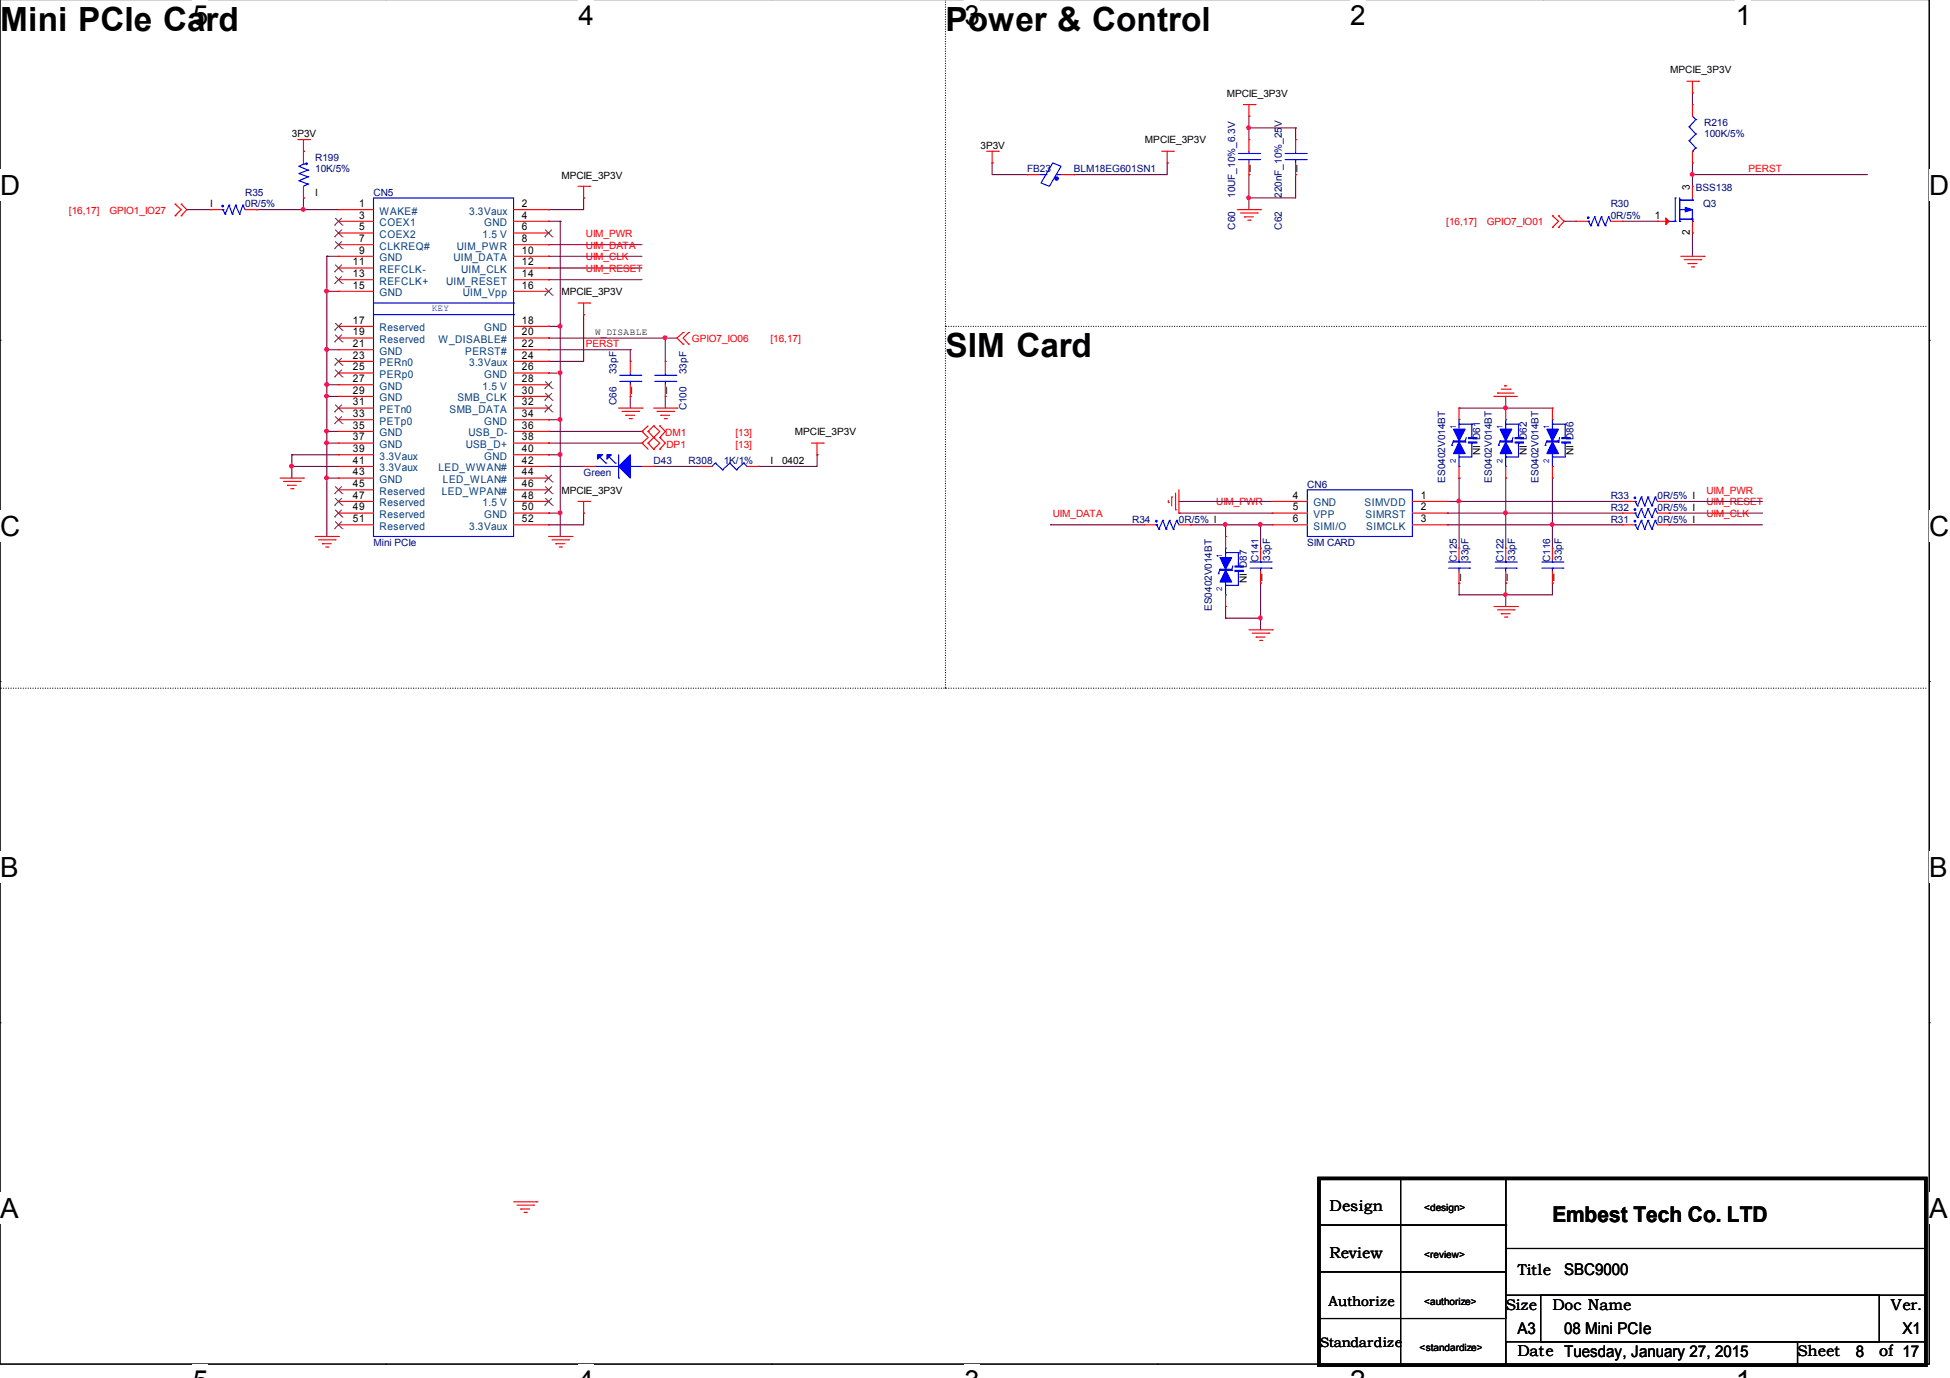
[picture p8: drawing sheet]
<svg xmlns="http://www.w3.org/2000/svg" width="297mm" height="210mm" viewBox="0 0 297 210" stroke-linecap="round" stroke-linejoin="round" font-family="sans-serif">
<path d="M0 -.1v207.9h293.9v-207.9" fill="none" stroke="#000" stroke-width=".17"/>
<g fill="#fff">
<path d="M29.4 -.1h2.3v4.8h-2.3z"/>
<path d="M29.4 207.8h2.3v2.2h-2.3z"/>
</g>
<path d="M58.8 207.8h.1" fill="none" stroke="#000" stroke-width=".17"/>
<g fill="#fff">
<path d="M88.1 -.1h2.3v4.8h-2.3z"/>
<path d="M88.1 207.8h2.3v2.2h-2.3z"/>
</g>
<path d="M117.5 207.8h.1" fill="none" stroke="#000" stroke-width=".17"/>
<g fill="#fff">
<path d="M146.9 -.1h2.3v4.8h-2.3z"/>
<path d="M146.9 207.8h2.3v2.2h-2.3z"/>
</g>
<path d="M176.3 207.8h.1" fill="none" stroke="#000" stroke-width=".17"/>
<g fill="#fff">
<path d="M205.7 -.1h2.2v4.8h-2.2z"/>
<path d="M205.7 207.8h2.2v2.2h-2.2z"/>
</g>
<path d="M235 207.8h.1" fill="none" stroke="#000" stroke-width=".17"/>
<g fill="#fff">
<path d="M264.4 -.1h2.3v4.8h-2.3z"/>
<path d="M264.4 207.8h2.3v2.2h-2.3z"/>
<path d="M0 25.8h3v4.8h-3z"/>
<path d="M293.9 25.8h2.9v4.8h-2.9z"/>
<path d="M0 77.7h3v4.8h-3z"/>
<path d="M293.9 77.7h2.9v4.8h-2.9z"/>
</g>
<path d="M0 51.8h.1M293.9 51.8h.1" fill="none" stroke="#000" stroke-width=".17"/>
<g fill="#fff">
<path d="M0 129.7h2.7v4.8h-2.7z"/>
<path d="M293.9 129.7h2.7v4.8h-2.7z"/>
</g>
<path d="M0 103.8h.1M293.9 103.8h.1" fill="none" stroke="#000" stroke-width=".17"/>
<g fill="#fff">
<path d="M0 181.7h2.7v4.8h-2.7z"/>
<path d="M293.9 181.7h2.7v4.8h-2.7z"/>
</g>
<path d="M0 155.8h.1M293.9 155.8h.1M200.9 179.5h28.5v7.1h-28.5zM213.4 179.5h16v28.5h-16zM200.9 186.6h28.5v7.1h-28.5zM200.9 193.7h28.5v7.1h-28.5zM229.4 190.2h64v7.1h-64zM229.4 186.6h.1M229.4 186.6v8.9M234.7 197.3h51.6v7.1h-51.6zM229.4 204.4h44.4v3.6h-44.4zM273.8 204.4h19.6v3.6h-19.6z" fill="none" stroke="#000" stroke-width=".17"/>
<path d="M144 49.7h.1M144 49.7v55.1M144 49.7v-49.7M293.4 49.7h-149.4M0 104.8h.1M144 104.8h.1M293.4 104.8h-293.4" fill="none" stroke="#000" stroke-width=".17" stroke-dasharray="0 .3"/>
<g fill="none" stroke="#800040" stroke-width=".17">
<path d="M190.2 17.7h.1M190.2 19.5h.1M190.2 17.7v3.6M190.2 19.5h7.2M197.4 19.5h.1M197.4 19.5v1.8M257.8 14.2h.1M257.8 14.2v1.7M28.4 31.9h.1M28.4 31.9h3.6M39.1 31.9h.1M39.1 31.9h12.5"/>
<path d="M46.2 31.9h.1M46.2 30.2h.1M46.2 30.2v1.7M49.8 39h.1M49.8 39h1.8M49.8 39v42.7M83.6 31.9h.1M83.6 33.7h.1M83.6 37.3h.1M83.6 39h.1M83.6 39h14.2M83.6 33.7h1.7"/>
<path d="M83.6 37.3h14.2M85.3 33.7h.1M85.3 33.7v48M88.9 30.2h.1M88.9 30.2v1.7h-5.3M151.1 24.8h.1M151.1 24.8v1.8h5.4M156.5 26.6h.1M163.6 26.6h.1M177.8 24.8h.1M177.8 24.8v1.8h-14.2M190.2 30.2h.1"/>
<path d="M190.2 26.6h.1M190.2 26.6v5.3M197.4 26.6h.1M197.4 26.6v3.6h-7.2M238.3 33.7h.1M238.3 33.7h1.7M247.1 33.7h5.4M252.5 33.7h.1M257.8 26.6h.1M257.8 24.8h.1M257.8 35.5h.1M257.8 26.6h26.7"/>
<path d="M257.8 24.8v3.6M257.8 35.5v3.5M49.8 44.4h.1M49.8 53.3h.1M49.8 58.6h.1M49.8 44.4h1.8M49.8 53.3h1.8M49.8 58.6h1.8M83.6 55h.1M83.6 56.8h.1M83.6 49.7h.1M83.6 40.8h.1"/>
<path d="M83.6 42.6h.1M83.6 53.3h.1M83.6 51.5h.1M83.6 53.3h12.4M83.6 56.8h1.7M83.6 49.7h1.7M83.6 40.8h14.2M83.6 42.6h14.2M83.6 51.5h19.5M85.3 56.8h.1M85.3 49.7h.1M88.9 47.9h.1"/>
<path d="M88.9 47.9v7.1h-5.3M96 53.3h.1M96 53.3v1.7M101.3 51.5h.1M101.3 51.5v3.5M44.4 69.3h.1M44.4 71h.1M44.4 69.3h7.2M44.4 71h7.2M44.4 69.3v3.5M49.8 60.4h.1M49.8 65.7h.1"/>
<path d="M49.8 67.5h.1M49.8 72.8h.1M49.8 60.4h1.8M49.8 65.7h1.8M49.8 67.5h1.8M49.8 72.8h1.8M83.6 79.9h.1M83.6 78.2h.1M83.6 69.3h.1M83.6 63.9h.1M83.6 65.7h.1M83.6 67.5h.1"/>
<path d="M83.6 71h.1M83.6 69.3h1.7M83.6 71h5.3M83.6 65.7h14.2M83.6 67.5h14.2M83.6 78.2h1.7M83.6 63.9h1.7M85.3 78.2h.1M85.3 63.9h.1M85.3 69.3h.1M88.9 78.2h.1M88.9 78.2v1.7h-5.3"/>
<path d="M96 60.4h.1M96 60.4v1.8M99.6 71h.1M99.6 71h7.1M101.3 60.4h.1M101.3 60.4v1.8M115.6 71h.1M124.5 69.3h.1M124.5 69.3v1.7h-8.9M160 79.9h.1M160 79.9h14.2M179.6 78.2h.1"/>
<path d="M179.6 76.4h.1M179.6 78.2h14.2M179.6 76.4h14.2M181.4 79.9h.1M181.4 79.9h12.4M186.7 79.9h.1M186.7 79.9v1.8M192 79.9h.1M192 79.9v3.6M220.5 78.2h.1M220.5 79.9h.1M220.5 76.4h.1"/>
<path d="M220.5 79.9h26.6M220.5 78.2h26.6M220.5 76.4h26.6M222.2 76.4h.1M222.2 72.8h.1M222.2 62.2h.1M222.2 72.8v10.7M222.2 62.2h14.3M229.4 72.8h.1M229.4 78.2h.1M229.4 62.2h.1M229.4 60.4h.1"/>
<path d="M229.4 60.4v1.8M229.4 72.8v10.7M236.5 79.9h.1M236.5 72.8h.1M236.5 72.8v10.7M254.3 78.2h.1M254.3 79.9h.1M254.3 76.4h.1M254.3 79.9h14.2M254.3 78.2h14.2M254.3 76.4h14.2M186.7 94.2h.1"/>
<path d="M186.7 92.4h.1M186.7 94.2h5.3M186.7 92.4v1.8M192 94.2h.1M192 88.8h.1M192 88.8v7.1M222.2 90.6h.1M222.2 88.8h.1M222.2 88.8v1.8M229.4 90.6h.1M229.4 88.8h.1M229.4 88.8v3.6"/>
<path d="M236.5 88.8h.1M236.5 88.8v1.8h-14.3"/>
</g>
<g fill="#f0f" stroke="#f0f" stroke-width=".17">
<circle cx="190.2" cy="19.4" r=".3"/>
<circle cx="190.2" cy="30.1" r=".3"/>
<circle cx="49.7" cy="53.2" r=".3"/>
<circle cx="49.7" cy="44.3" r=".3"/>
<circle cx="49.7" cy="58.6" r=".3"/>
<circle cx="49.7" cy="65.7" r=".3"/>
<circle cx="49.7" cy="60.3" r=".3"/>
<circle cx="49.7" cy="67.5" r=".3"/>
<circle cx="49.7" cy="72.8" r=".3"/>
<circle cx="85.3" cy="63.9" r=".3"/>
<circle cx="85.3" cy="56.8" r=".3"/>
<circle cx="85.3" cy="49.7" r=".3"/>
<circle cx="101.3" cy="51.4" r=".3"/>
<circle cx="257.8" cy="26.6" r=".3"/>
<circle cx="85.3" cy="78.1" r=".3"/>
<circle cx="85.3" cy="69.2" r=".3"/>
<circle cx="222.2" cy="76.3" r=".3"/>
<circle cx="192" cy="79.9" r=".3"/>
<circle cx="236.4" cy="79.9" r=".3"/>
<circle cx="229.3" cy="90.6" r=".3"/>
<circle cx="229.3" cy="62.1" r=".3"/>
<circle cx="186.6" cy="79.9" r=".3"/>
<circle cx="229.3" cy="78.1" r=".3"/>
<circle cx="192" cy="94.1" r=".3"/>
<circle cx="46.2" cy="31.9" r=".3"/>
<circle cx="44.4" cy="71" r=".3"/>
</g>
<g fill="none" stroke="#f00" stroke-width=".17">
<path d="M189.4 15.9h1.8M190.2 17.7h.1M190.2 15.9v1.8M191.2 15.9h.1M257 12.4h1.7M257.8 14.2h.1M257.8 15.9h.1M257.8 12.4v1.8M257.8 15.9v1.8M258.7 12.4h.1M26.7 32.9h.1M26.7 31.1h.1"/>
<path d="M26.7 31.1l.9 .8-.9 1M27.6 31.1h.1M27.6 32.9h.1M27.6 31.1l.8 .8-.8 1M32 31.9h.1M32 31.9h1.8M37.3 31.9h1.8M39.1 31.9h.1M45.4 21.3h1.8M46.2 23h.1M46.2 30.2h.1M46.2 21.3v3.5"/>
<path d="M46.2 28.4v1.8M47.2 21.3h.1M51.6 31.9h.1M51.6 33.7h.1M51.6 35.5h.1M51.6 37.3h.1M51.6 39h.1M51.6 31.9h5.3M51.6 39h5.3M51.6 33.7h5.3M51.6 35.5h5.3M51.6 37.3h5.3"/>
<path d="M78.2 31.9h5.4M78.2 39h5.4M78.2 33.7h5.4M78.2 35.5h5.4M78.2 37.3h5.4M83.6 31.9h.1M83.6 33.7h.1M83.6 35.5h.1M83.6 37.3h.1M83.6 39h.1M88.1 28.4h1.7M88.9 30.2h.1"/>
<path d="M88.9 28.4v1.8M89.8 28.4h.1M150.3 23h1.8M151.1 24.8h.1M151.1 23v1.8M152.1 23h.1M156.5 26.6h.1M156.5 26.6h1.7M161.8 26.6h1.8M163.6 26.6h.1M177 23h1.7M177.8 24.8h.1"/>
<path d="M177.8 23v1.8M178.7 23h.1M188.5 31.9h3.5M189 32.4h2.5M189.6 33h.1M189.6 33h1.3M190.1 33.5h.3M190.2 21.3h.1M190.2 26.6h.1M190.2 21.3v1.7M190.2 24.8v1.8M190.4 33.5h.1"/>
<path d="M191.5 32.4h.1M192 31.9h.1M197.4 21.3h.1M197.4 26.6h.1M197.4 21.3v1.7M197.4 24.8v1.8M236.5 34.6h.1M236.5 32.9h.1M236.5 32.9l.9 .8-.9 .9M237.4 32.9h.1M237.4 34.6h.1M237.4 32.9l.9 .8-.9 .9"/>
<path d="M240 33.7h.1M240 33.7h1.8M245.4 33.7h1.7M247.1 33.7h.1M252.5 33.7h.1M252.5 33.7h1.8M256 39h3.6M256.5 39.6h2.6M257.8 24.8h.1M257.8 28.4h.1M257.8 35.5h.1M257.8 23v1.8"/>
<path d="M257.8 28.4v1.8M257.8 33.7v1.8M259.1 39.6h.1M259.6 39h.1M51.6 40.8h.1M51.6 42.6h.1M51.6 44.4h.1M51.6 49.7h.1M51.6 51.5h.1M51.6 53.3h.1M51.6 55h.1M51.6 56.8h.1"/>
<path d="M51.6 58.6h.1M51.6 40.8h5.3M51.6 42.6h5.3M51.6 44.4h5.3M51.6 49.7h5.3M51.6 51.5h5.3M51.6 53.3h5.3M51.6 55h5.3M51.6 56.8h5.3M51.6 58.6h5.3M78.2 40.8h5.4M78.2 42.6h5.4"/>
<path d="M78.2 44.4h5.4M78.2 49.7h5.4M78.2 51.5h5.4M78.2 53.3h5.4M78.2 55h5.4M78.2 56.8h5.4M78.2 58.6h5.4M83.6 40.8h.1M83.6 42.6h.1M83.6 44.4h.1M83.6 49.7h.1M83.6 51.5h.1"/>
<path d="M83.6 53.3h.1M83.6 55h.1M83.6 56.8h.1M83.6 58.6h.1M88.1 46.2h1.7M88.9 47.9h.1M88.9 46.2v1.7M89.8 46.2h.1M96 55h.1M96 55v1.8M96 58.6v1.8M101.3 55h.1"/>
<path d="M101.3 55v1.8M101.3 58.6v1.8M104.1 50.6h.1M104.1 52.4h.1M104.1 50.6l-1 .9 1 .9M104.9 52.4h.1M104.9 50.6h.1M104.9 50.6l-.8 .9 .8 .9M228.1 59.9h.1M228.1 59.9h2.5M228.7 59.3h1.3M229.2 58.8h.1"/>
<path d="M229.2 58.8h.3M230 59.3h.1M257.1 40.1h.1M257.1 40.1h1.4M257.6 40.7h.4M258 40.7h.1M42.7 72.8h3.5M43.2 73.3h2.5M43.8 73.9h.1M43.8 73.9h1.3M44.3 74.4h.3M44.6 74.4h.1"/>
<path d="M45.7 73.3h.1M46.2 72.8h.1M51.6 60.4h.1M51.6 62.2h.1M51.6 63.9h.1M51.6 65.7h.1M51.6 67.5h.1M51.6 69.3h.1M51.6 71h.1M51.6 72.8h.1M51.6 74.6h.1M51.6 76.4h.1"/>
<path d="M51.6 78.2h.1M51.6 79.9h.1M51.6 76.4h5.3M51.6 62.2h5.3M51.6 67.5h5.3M51.6 60.4h5.3M51.6 72.8h5.3M51.6 63.9h5.3M51.6 65.7h5.3M51.6 69.3h5.3M51.6 71h5.3M51.6 74.6h5.3"/>
<path d="M51.6 78.2h5.3M51.6 79.9h5.3M78.2 76.4h5.4M78.2 62.2h5.4M78.2 67.5h5.4M78.2 60.4h5.4M78.2 72.8h5.4M78.2 63.9h5.4M78.2 65.7h5.4M78.2 69.3h5.4M78.2 71h5.4M78.2 74.6h5.4"/>
<path d="M78.2 78.2h5.4M78.2 79.9h5.4M83.6 60.4h.1M83.6 62.2h.1M83.6 63.9h.1M83.6 65.7h.1M83.6 67.5h.1M83.6 69.3h.1M83.6 71h.1M83.6 72.8h.1M83.6 74.6h.1M83.6 76.4h.1"/>
<path d="M83.6 78.2h.1M83.6 79.9h.1M88.1 76.4h1.7M88.9 78.2h.1M88.9 71h.1M88.9 76.4v1.8M88.9 71h1.8M89.8 76.4h.1M94.2 62.2h3.6M94.7 62.7h2.6M95.3 63.3h.1M95.3 63.3h1.4"/>
<path d="M95.8 63.8h.4M96 60.4h.1M96.2 63.8h.1M97.3 62.7h.1M97.8 62.2h.1M97.8 65.7h.1M97.8 67.5h.1M97.8 65.7l.9 .9-.9 .9M97.8 67.5l.9 .9M97.8 71h1.8M98.7 65.7h.1M98.7 67.5h.1"/>
<path d="M98.7 64.9l-.9 .8M98.7 65.7l.9 .9M98.7 67.5l.9 .9M99.6 64.9h.1M99.6 66.6h.1M99.6 68.4h.1M99.6 71h.1M99.6 62.2h3.5M99.6 64.9l.9 .8-1.8 1.8M99.6 64.9l-.9 .8M99.6 66.6l.9 .9-.9 .9M100.1 62.7h2.5"/>
<path d="M100.5 64.9h.1M100.5 66.6h.1M100.5 68.4h.1M100.5 64.9l.8 .8-.8 .9M100.5 66.6l.8 .9-.8 .9M100.7 63.3h.1M100.7 63.3h1.3M101.2 63.8h.3M101.3 60.4h.1M101.5 63.8h.1M102.6 62.7h.1M103.1 62.2h.1"/>
<path d="M106.7 71h.1M106.7 71h1.8M113.8 71h1.8M115.6 71h.1M123.6 67.5h1.8M124.5 69.3h.1M124.5 67.5v1.8M125.4 67.5h.1M174.2 79.9h.1M174.2 79.9h1.8M178 76.6h.1M178 76.2v.4"/>
<path d="M178.5 75.7h.1M178.5 75.7v1.4M179.1 77.7h.1M179.1 75.1v2.6M179.6 78.2h.1M179.6 74.6v3.6M179.6 79.9h1.8M181.4 79.9h.1M193.8 76.4h.1M193.8 78.2h.1M193.8 79.9h.1M193.8 76.4h5.3"/>
<path d="M193.8 78.2h5.3M193.8 79.9h5.3M215.1 76.4h5.4M215.1 78.2h5.4M215.1 79.9h5.4M220.5 76.4h.1M220.5 78.2h.1M220.5 79.9h.1M222.2 62.2h.1M222.2 72.8h.1M222.2 62.2v1.7M222.2 71v1.8"/>
<path d="M227.6 60.4h.1M227.6 60.4h3.5M229.4 62.2h.1M229.4 72.8h.1M229.4 62.2v1.7M229.4 71v1.8M236.5 62.2h.1M236.5 72.8h.1M236.5 62.2v1.7M236.5 71v1.8M247.1 78.2h.1M247.1 79.9h.1"/>
<path d="M247.1 76.4h.1M247.1 76.4h1.8M247.1 78.2h1.8M247.1 79.9h1.8M252.5 76.4h1.8M252.5 78.2h1.8M252.5 79.9h1.8M254.3 78.2h.1M254.3 79.9h.1M254.3 76.4h.1M48 81.7h3.6M48.5 82.2h2.6"/>
<path d="M49.1 82.8h.1M49.1 82.8h1.4M49.6 83.3h.4M50 83.3h.1M51.1 82.2h.1M51.6 81.7h.1M83.6 81.7h3.5M84.1 82.2h2.5M84.7 82.8h.1M84.7 82.8h1.3M85.2 83.3h.3M85.5 83.3h.1"/>
<path d="M86.6 82.2h.1M87.1 81.7h.1M186.7 81.7h.1M186.7 92.4h.1M186.7 81.7v1.8M186.7 90.6v1.8M190.2 95.9h3.6M190.8 96.4h2.5M191.3 97h.1M191.3 97h1.4M191.9 97.6h.3M192 83.5h.1"/>
<path d="M192 88.8h.1M192 83.5v1.8M192 87.1v1.7M192.2 97.6h.1M193.3 96.4h.1M193.8 95.9h.1M222.2 83.5h.1M222.2 88.8h.1M222.2 83.5v1.8M222.2 87.1v1.7M227.6 92.4h3.5M228.1 92.9h2.5"/>
<path d="M228.7 93.5h.1M228.7 93.5h1.3M229.2 94h.3M229.4 83.5h.1M229.4 88.8h.1M229.4 83.5v1.8M229.4 87.1v1.7M229.5 94h.1M230.6 92.9h.1M231.1 92.4h.1M236.5 83.5h.1M236.5 88.8h.1"/>
<path d="M236.5 83.5v1.8M236.5 87.1v1.7M78.2 183.1h3.6M78.7 183.6h2.6M79.3 184.2h.1M79.3 184.2h1.4M79.8 184.7h.4M80.2 184.7h.1M81.3 183.6h.1M81.8 183.1h.1"/>
</g>
<path d="M200.9 179.5h92.5v28.5h-92.5z" fill="none" stroke="#000" stroke-width=".51"/>
<g fill="none" stroke="#00f" stroke-width=".17">
<path d="M257.3 19.3h.1M257.3 19.3l1 1.1M257.8 17.7l.5 .5M258.3 18.2h.1M258.3 18.2l-1 1.1M33.8 31.9h.2M34 31.9h.1M34 31.9l.3 .7M34.3 32.6h.1M34.9 31.3h.1M34.9 31.3l.5 1.3M34.9 31.3l-.6 1.3"/>
<path d="M35.4 32.6h.1M35.9 31.3h.1M35.9 31.3l.6 1.3M35.9 31.3l-.5 1.3M36.5 32.6h.1M37 31.3h.1M37 31.3l.3 .6M37 31.3l-.5 1.3M45.6 27.5h.1M45.6 26.4h.1M45.6 25.3h.1M45.6 27.5l1.3 .5"/>
<path d="M45.6 26.4l1.3 .5M45.6 25.3l1.3 .6M46.2 25h.1M46.2 24.8v.2M46.2 25l-.6 .3M46.9 28h.1M46.9 26.9h.1M46.9 25.9h.1M46.9 28l-.7 .4M46.9 26.9l-1.3 .6M46.9 25.9l-1.3 .5M56.9 30.2h21.3v51.5h-21.3z"/>
<path d="M158.2 26.6h1.1M159.3 26.6h.1M160.4 24.8l1.2 .5-1.7 3.1-1.3-.5zM161 26.6h.1M161 26.6h.8M188.6 24.3h3.3M188.6 23.4h3.3M190.2 23.4h.1M190.2 24.3h.1M190.2 23v.4M190.2 24.3v.5M191.9 24.3h.1"/>
<path d="M191.9 23.4h.1M195.7 24.3h3.3M195.7 23.4h3.3M197.4 23.4h.1M197.4 24.3h.1M197.4 23v.4M197.4 24.3v.5M199 24.3h.1M199 23.4h.1M241.8 33.7h.2M242 33.7h.1M242 33.7l.3 .7"/>
<path d="M242.3 34.4h.1M242.9 33h.1M242.9 33l.5 1.4M242.9 33l-.6 1.4M243.4 34.4h.1M243.9 33h.1M243.9 33l.6 1.4M243.9 33l-.5 1.4M244.5 34.4h.1M245 33h.1M245 33l.4 .7M245 33l-.5 1.4"/>
<path d="M254.3 33.7h.9M255.2 33.7h.1M255.2 30.2h.1M255.2 30.2v3.5M255.9 33.7h.1M255.9 30.5h.1M255.9 31.9h.1M255.9 31.9h1.1M255.9 30.2v3.5M255.9 30.5h1.9M255.9 33.4h1.9M256 30.5h.1"/>
<path d="M257.3 21.4h.1M257.3 21.4l1 1.1M257.6 33.4h.1M257.8 23h.1M257.8 30.5h.1M257.8 33.7h.1M257.8 33.4h.1M257.8 30.2v.3M257.8 31.9v1.8M258.3 20.4h.1M258.3 22.5h.1M258.3 20.4l-1 1"/>
<path d="M258.3 22.5l-.5 .5M56.9 46.2h21.3M56.9 47.9h21.3M78.2 46.2h.1M78.2 47.9h.1M94.4 58.1h3.2M94.4 57.2h3.2M96 57.2h.1M96 58.1h.1M96 56.8v.4M96 58.1v.5M97.6 58.1h.1"/>
<path d="M97.6 57.2h.1M99.7 58.1h3.3M99.7 57.2h3.3M101.3 57.2h.1M101.3 58.1h.1M101.3 56.8v.4M101.3 58.1v.5M103 58.1h.1M103 57.2h.1M90.7 71h.1M90.7 71h3.5M91.4 69.6l.9 .9"/>
<path d="M92.3 70.5h.1M92.8 69.6l.9 .9M93.7 70.5h.1M94.2 72.8h.1M94.2 69.3v3.5M96 71h.1M96 71h1.8M109 70.5h.1M109 70.5l-.5 .5M109 70.5l1.1 1.1M110.1 71.6h.1M111.2 70.5h.1"/>
<path d="M111.2 70.5l-1.1 1.1M111.2 70.5l1 1.1M112.2 71.6h.1M113.3 70.5h.1M113.3 70.5l-1.1 1.1M113.3 70.5l.5 .5M113.8 71h.1M176 79.9h.2M176.2 79.9h.1M176.2 79.9l.3 .7M177.1 79.3h.1M177.1 79.3l.5 1.3"/>
<path d="M177.1 79.3l-.6 1.3M178.1 79.3h.1M178.1 79.3l.6 1.3M178.1 79.3l-.5 1.3M179.2 79.3h.1M179.2 79.3l.4 .6M179.2 79.3l-.5 1.3M199.1 74.6h16v7.1h-16zM221.1 67.8h.1M221.4 67.2l-.3 .6M222.2 63.9h.1M222.2 71h.1"/>
<path d="M222.2 69.6h.1M222.2 64.6h.1M222.2 63.9v1.5M222.2 68.9v2.1M222.2 64.6h2M223.2 67.3h.1M223.4 66.6l-.2 .7M224.2 64.6h.1M224.2 67.5h.1M224.2 67.5v2.1h-2M224.2 64.6v2M228.3 67.8h.1"/>
<path d="M228.5 67.2l-.2 .6M229.4 63.9h.1M229.4 71h.1M229.4 69.6h.1M229.4 64.6h.1M229.4 64.6h1.9M229.4 63.9v1.5M229.4 68.9v2.1M230.3 67.3h.1M230.5 66.6l-.2 .7M231.3 64.6h.1M231.3 67.5h.1"/>
<path d="M231.3 67.5v2.1h-1.9M231.3 64.6v2M235.4 67.8h.1M235.6 67.2l-.2 .6M236.5 63.9h.1M236.5 71h.1M236.5 69.6h.1M236.5 64.6h.1M236.5 63.9v1.5M236.5 68.9v2.1M236.5 64.6h1.9M237.4 67.3h.1"/>
<path d="M237.6 66.6l-.2 .7M238.4 64.6h.1M238.4 67.5h.1M238.4 64.6v2M238.4 67.5v2.1h-1.9M248.9 78.2h.2M248.9 79.9h.2M248.9 76.4h.2M249.1 78.2h.1M249.1 79.9h.1M249.1 76.4h.1M249.1 78.2l.3 .6"/>
<path d="M249.1 79.9l.3 .7M249.1 76.4l.3 .7M249.4 78.8h.1M249.4 77.1h.1M250 77.5h.1M250 79.3h.1M250 75.7h.1M250 77.5l.5 1.3M250 77.5l-.6 1.3M250 79.3l.5 1.3M250 79.3l-.6 1.3M250 75.7l.5 1.4"/>
<path d="M250 75.7l-.6 1.4M250.5 78.8h.1M250.5 77.1h.1M251 77.5h.1M251 79.3h.1M251 75.7h.1M251 77.5l.6 1.3M251 77.5l-.5 1.3M251 79.3l.6 1.3M251 79.3l-.5 1.3M251 75.7l.6 1.4M251 75.7l-.5 1.4"/>
<path d="M251.6 78.8h.1M251.6 77.1h.1M252.1 77.5h.1M252.1 79.3h.1M252.1 75.7h.1M252.1 77.5l.4 .7M252.1 77.5l-.5 1.3M252.1 79.3l.4 .6M252.1 79.3l-.5 1.3M252.1 75.7l.4 .7M252.1 75.7l-.5 1.4M176.5 80.6h.1"/>
<path d="M177.6 80.6h.1M178.7 80.6h.1M185.6 87.4h.1M185.8 86.7l-.2 .7M186.7 83.5h.1M186.7 90.6h.1M186.7 89.2h.1M186.7 84.2h.1M186.7 83.5v1.4M186.7 88.5v2.1M186.7 84.2h1.9M187.6 86.9h.1"/>
<path d="M187.8 86.2l-.2 .7M188.6 84.2h.1M188.6 87.1h.1M188.6 84.2v2M188.6 87.1v2.1h-1.9M190.4 86.5h3.2M190.4 85.6h3.2M192 85.6h.1M192 86.5h.1M192 85.3v.3M192 86.5v.6M193.6 86.5h.1"/>
<path d="M193.6 85.6h.1M220.6 86.5h3.3M220.6 85.6h3.3M222.2 85.6h.1M222.2 86.5h.1M222.2 85.3v.3M222.2 86.5v.6M223.9 86.5h.1M223.9 85.6h.1M227.8 86.5h3.2M227.8 85.6h3.2M229.4 85.6h.1"/>
<path d="M229.4 86.5h.1M229.4 85.3v.3M229.4 86.5v.6M231 86.5h.1M231 85.6h.1M234.9 86.5h3.2M234.9 85.6h3.2M236.5 85.6h.1M236.5 86.5h.1M236.5 85.3v.3M236.5 86.5v.6M238.1 86.5h.1"/>
<path d="M238.1 85.6h.1M249.4 80.6h.1M250.5 80.6h.1M251.6 80.6h.1"/>
</g>
<g fill="none" stroke="#804000" stroke-width=".15">
<path d="M51 34.3h.1M51 36.1h.1M51 37.9h.1M51.1 33.2l1.1 1.1M51.1 35l1.1 1.1M51.1 36.8l1.1 1.1M52.1 33.2l-1.1 1.1M52.1 35l-1.1 1.1M52.1 36.8l-1.1 1.1M52.2 34.3h.1M52.2 36.1h.1M52.2 37.9h.1"/>
<path d="M83 36.1h.1M83.1 35l1.1 1.1M84.1 35l-1.1 1.1M84.2 36.1h.1M51 41.4h.1M51 43.2h.1M51 50.3h.1M51 52.1h.1M51 55.6h.1M51 57.4h.1M51.1 40.3l1.1 1.1M51.1 42.1l1.1 1.1"/>
<path d="M51.1 49.2l1.1 1.1M51.1 51l1.1 1.1M51.1 54.5l1.1 1.1M51.1 56.3l1.1 1.1M52.1 40.3l-1.1 1.1M52.1 42.1l-1.1 1.1M52.1 49.2l-1.1 1.1M52.1 51l-1.1 1.1M52.1 54.5l-1.1 1.1M52.1 56.3l-1.1 1.1M52.2 41.4h.1M52.2 43.2h.1"/>
<path d="M52.2 50.3h.1M52.2 52.1h.1M52.2 55.6h.1M52.2 57.4h.1M83 45h.1M83 59.2h.1M83.1 43.9l1.1 1.1M83.1 58.1l1.1 1.1M83.1 59.9l1.1 1.1M84.1 43.9l-1.1 1.1M84.1 58.1l-1.1 1.1M84.1 59.9l-1.1 1.1"/>
<path d="M84.2 45h.1M84.2 59.2h.1M51 62.8h.1M51 64.5h.1M51 75.2h.1M51 77h.1M51 78.8h.1M51.1 61.7l1.1 1.1M51.1 63.4l1.1 1.1M51.1 74.1l1.1 1.1M51.1 75.9l1.1 1.1M51.1 77.7l1.1 1.1"/>
<path d="M51.1 79.4l1.1 1.1M52.1 61.7l-1.1 1.1M52.1 63.4l-1.1 1.1M52.1 74.1l-1.1 1.1M52.1 75.9l-1.1 1.1M52.1 77.7l-1.1 1.1M52.1 79.4l-1.1 1.1M52.2 62.8h.1M52.2 64.5h.1M52.2 75.2h.1M52.2 77h.1M52.2 78.8h.1"/>
<path d="M83 61h.1M83 62.8h.1M83 73.4h.1M83 75.2h.1M83 77h.1M83.1 61.7l1.1 1.1M83.1 72.3l1.1 1.1M83.1 74.1l1.1 1.1M83.1 75.9l1.1 1.1M84.1 61.7l-1.1 1.1M84.1 72.3l-1.1 1.1M84.1 74.1l-1.1 1.1"/>
<path d="M84.1 75.9l-1.1 1.1M84.2 61h.1M84.2 62.8h.1M84.2 73.4h.1M84.2 75.2h.1M84.2 77h.1M51 80.5h.1M52.2 80.5h.1"/>
</g>
<g fill="#00f" stroke="#00f" stroke-width=".17">
<path d="M96 69.3v3.5l-1.8-1.8z"/>
<path d="M92.5 69.3h.6l-.6 .6z"/>
<path d="M91 69.3h.8l-.8 .6z"/>
<path d="M185.8 84.9h1.8l-.9 1.8z"/>
<path d="M186.7 86.9l.9 1.8h-1.8z"/>
<path d="M235.6 65.4h1.8l-.9 1.8z"/>
<path d="M236.5 67.3l.9 1.8h-1.8z"/>
<path d="M228.5 65.4h1.8l-.9 1.8z"/>
<path d="M229.4 67.3l.9 1.8h-1.8z"/>
<path d="M256.7 31.6l1.1 .3-1.1 .4z"/>
<path d="M221.4 65.4h1.8l-1 1.8z"/>
<path d="M222.2 67.3l1 1.8h-1.8z"/>
<path d="M185.8 86.7h1.8v.2h-1.8z" fill-rule="evenodd"/>
<path d="M188.1 86.9h1.3v.2h-1.3z" fill-rule="evenodd"/>
<path d="M188.1 86.2h1.3v.2h-1.3z" fill-rule="evenodd"/>
<path d="M235.6 67.2h1.8v.1h-1.8z" fill-rule="evenodd"/>
<path d="M237.9 67.3h1.3v.2h-1.3z" fill-rule="evenodd"/>
<path d="M237.9 66.6h1.3v.2h-1.3z" fill-rule="evenodd"/>
<path d="M228.5 67.2h1.8v.1h-1.8z" fill-rule="evenodd"/>
<path d="M230.8 67.3h1.3v.2h-1.3z" fill-rule="evenodd"/>
<path d="M230.8 66.6h1.3v.2h-1.3z" fill-rule="evenodd"/>
<path d="M221.4 67.2h1.8v.1h-1.8z" fill-rule="evenodd"/>
<path d="M223.7 67.3h1.3v.2h-1.3z" fill-rule="evenodd"/>
<path d="M223.7 66.6h1.3v.2h-1.3z" fill-rule="evenodd"/>
<circle cx="249" cy="77.6" r=".13"/>
<circle cx="161" cy="27.2" r=".25"/>
<circle cx="249" cy="79.4" r=".13"/>
<circle cx="249" cy="75.8" r=".13"/>
<circle cx="33.9" cy="31.4" r=".13"/>
<circle cx="241.9" cy="33.2" r=".13"/>
<circle cx="46.7" cy="24.9" r=".13"/>
<circle cx="176.1" cy="79.4" r=".13"/>
</g>
<path d="M253.7 33.2l.6 .5-.6 .5z" fill="#f00" stroke="#f00" stroke-width=".17"/>
<g font-size="5.1">
<text x="0" y="4.7">Mini PCIe Card</text>
<text x="144" y="4.7">Power &amp; Control</text>
<text x="144" y="54.5">SIM Card</text>
</g>
<g font-size="4.2">
<text x="29.4" y="3.8">5</text>
<text x="88.1" y="3.8">4</text>
<text x="146.9" y="3.8">3</text>
<text x="205.7" y="3.8">2</text>
<text x="264.4" y="3.8">1</text>
<text x="0" y="29.7">D</text>
<text x="293.9" y="29.7">D</text>
<text x="0" y="81.6">C</text>
<text x="293.9" y="81.6">C</text>
<text x="0" y="133.6">B</text>
<text x="293.9" y="133.6">B</text>
<text x="0" y="185.6">A</text>
<text x="293.9" y="185.6">A</text>
</g>
<text font-size="3.3" x="236.5" y="186.1">Embest Tech Co. LTD</text>
<g font-size="2.5">
<text x="238.3" y="194.2">SBC9000</text>
<text x="231.1" y="203.1">A3</text>
<text x="238.3" y="203.1">08 Mini PCIe</text>
<text x="289.8" y="203.1">X1</text>
<text x="282.7" y="206.7">8</text>
<text x="286.3" y="206.6">of 17</text>
</g>
<g font-size="2.4">
<text x="202.5" y="184.4">Design</text>
<text x="202.5" y="191.7">Review</text>
<text x="231.1" y="194.2">Title</text>
<text x="229.4" y="199.5">Size</text>
<text x="236.5" y="199.5">Doc Name</text>
<text x="288" y="199.5">Ver.</text>
<text x="231.1" y="206.6">Date Tuesday, January 27, 2015</text>
<text x="273.8" y="206.6">Sheet</text>
</g>
<g font-size="2.1">
<text x="202.4" y="198.9">Authorize</text>
<text x="201.1" y="205.2">Standardize</text>
</g>
<g font-size="1.6">
<text x="257.4" y="28.9" transform="rotate(-90 257.4 28.9)">3</text>
<text x="54.7" y="31.5">1</text>
<text x="54.7" y="33.3">3</text>
<text x="54.7" y="35.1">5</text>
<text x="79.5" y="31.5">2</text>
<text x="79.5" y="33.3">4</text>
<text x="79.5" y="35.1">6</text>
<text x="252.1" y="33.3">1</text>
<text x="257.4" y="35.8" transform="rotate(-90 257.4 35.8)">2</text>
<text x="53.8" y="40.4">11</text>
<text x="54.7" y="36.8">7</text>
<text x="54.7" y="38.6">9</text>
<text x="79.5" y="36.8">8</text>
<text x="79.5" y="38.6">10</text>
<text x="79.5" y="40.4">12</text>
<text x="53.8" y="42.2">13</text>
<text x="53.8" y="44">15</text>
<text x="79.5" y="42.2">14</text>
<text x="79.5" y="44">16</text>
<text x="53.8" y="49.3">17</text>
<text x="53.8" y="51.1">19</text>
<text x="53.8" y="52.8">21</text>
<text x="79.5" y="49.3">18</text>
<text x="79.5" y="51.1">20</text>
<text x="79.5" y="52.8">22</text>
<text x="53.8" y="54.6">23</text>
<text x="53.8" y="56.4">25</text>
<text x="53.8" y="58.2">27</text>
<text x="53.8" y="60">29</text>
<text x="79.5" y="54.6">24</text>
<text x="79.5" y="56.4">26</text>
<text x="79.5" y="58.2">28</text>
<text x="79.5" y="60">30</text>
<text x="53.8" y="61.7">31</text>
<text x="53.8" y="63.5">33</text>
<text x="53.8" y="65.3">35</text>
<text x="79.5" y="61.7">32</text>
<text x="79.5" y="63.5">34</text>
<text x="79.5" y="65.3">36</text>
<text x="53.8" y="67.1">37</text>
<text x="53.8" y="68.8">39</text>
<text x="53.8" y="70.6">41</text>
<text x="79.5" y="67.1">38</text>
<text x="79.5" y="68.8">40</text>
<text x="79.5" y="70.6">42</text>
<text x="53.8" y="72.4">43</text>
<text x="53.8" y="74.2">45</text>
<text x="53.8" y="76">47</text>
<text x="53.8" y="77.7">49</text>
<text x="79.5" y="72.4">44</text>
<text x="79.5" y="74.2">46</text>
<text x="79.5" y="76">48</text>
<text x="79.5" y="77.7">50</text>
<text x="196.9" y="76">4</text>
<text x="196.9" y="77.7">5</text>
<text x="216.4" y="76">1</text>
<text x="216.4" y="77.7">2</text>
<text x="53.8" y="79.5">51</text>
<text x="79.5" y="79.5">52</text>
<text x="196.9" y="79.5">6</text>
<text x="216.4" y="79.5">3</text>
</g>
<g font-size="1.6" fill="#004080">
<text x="57.8" y="32.7">WAKE#</text>
<text x="57.8" y="34.5">COEX1</text>
<text x="71.5" y="32.7">3.3Vaux</text>
<text x="73.7" y="34.5">GND</text>
<text x="57.8" y="36.3">COEX2</text>
<text x="57.8" y="38">CLKREQ#</text>
<text x="57.8" y="39.8">GND</text>
<text x="57.8" y="41.6">REFCLK-</text>
<text x="69.1" y="39.8">UIM_DATA</text>
<text x="69.6" y="38">UIM_PWR</text>
<text x="70.3" y="41.6">UIM_CLK</text>
<text x="73.5" y="36.3">1.5 V</text>
<text x="57.8" y="43.4">REFCLK+</text>
<text x="57.8" y="45.1">GND</text>
<text x="68" y="43.4">UIM_RESET</text>
<text x="70.5" y="45.1">UIM_Vpp</text>
<text x="57.8" y="50.5">Reserved</text>
<text x="57.8" y="52.3">Reserved</text>
<text x="66.8" y="52.3">W_DISABLE#</text>
<text x="73.7" y="50.5">GND</text>
<text x="57.8" y="54">GND</text>
<text x="57.8" y="55.8">PERn0</text>
<text x="57.8" y="57.6">PERp0</text>
<text x="57.8" y="59.4">GND</text>
<text x="70.9" y="54">PERST#</text>
<text x="71.5" y="55.8">3.3Vaux</text>
<text x="73.5" y="59.4">1.5 V</text>
<text x="73.7" y="57.6">GND</text>
<text x="57.8" y="61.1">GND</text>
<text x="57.8" y="62.9">PETn0</text>
<text x="57.8" y="64.7">PETp0</text>
<text x="68.5" y="62.9">SMB_DATA</text>
<text x="69.7" y="61.1">SMB_CLK</text>
<text x="73.7" y="64.7">GND</text>
<text x="57.8" y="66.5">GND</text>
<text x="57.8" y="68.3">GND</text>
<text x="57.8" y="70">3.3Vaux</text>
<text x="57.8" y="71.8">3.3Vaux</text>
<text x="66.8" y="71.8">LED_WWAN#</text>
<text x="71" y="68.3">USB_D+</text>
<text x="71.4" y="66.5">USB_D-</text>
<text x="73.7" y="70">GND</text>
<text x="57.8" y="73.6">GND</text>
<text x="57.8" y="75.4">Reserved</text>
<text x="57.8" y="77.1">Reserved</text>
<text x="67.3" y="75.4">LED_WPAN#</text>
<text x="67.5" y="73.6">LED_WLAN#</text>
<text x="73.5" y="77.1">1.5 V</text>
<text x="200.1" y="77.1">GND</text>
<text x="207.9" y="77.1">SIMVDD</text>
<text x="57.8" y="78.9">Reserved</text>
<text x="57.8" y="80.7">Reserved</text>
<text x="71.5" y="80.7">3.3Vaux</text>
<text x="73.7" y="78.9">GND</text>
<text x="200.1" y="78.9">VPP</text>
<text x="200.1" y="80.7">SIMI/O</text>
<text x="208" y="78.9">SIMRST</text>
<text x="208.1" y="80.7">SIMCLK</text>
</g>
<g font-size="1.5">
<text x="254.4" y="11.2">MPCIE_3P3V</text>
<text x="186.9" y="14.7">MPCIE_3P3V</text>
<text x="44.4" y="20.9">3P3V</text>
<text x="149.4" y="22.7">3P3V</text>
<text x="174.4" y="21.9">MPCIE_3P3V</text>
<text x="48" y="29.8">I</text>
<text x="85.5" y="27.2">MPCIE_3P3V</text>
<text x="190.2" y="26.3">I</text>
<text x="197.4" y="26.3">I</text>
<text x="32" y="31.6">I</text>
<text x="85.5" y="45">MPCIE_3P3V</text>
<text x="96" y="60">I</text>
<text x="101.3" y="60">I</text>
<text x="117.3" y="70.7">I</text>
<text x="119.1" y="70.7">0402</text>
<text x="121.1" y="66.3">MPCIE_3P3V</text>
<text x="225.5" y="69.3" transform="rotate(-90 225.5 69.3)">NI D61</text>
<text x="232.6" y="69.3" transform="rotate(-90 232.6 69.3)">NI D62</text>
<text x="239.7" y="69.3" transform="rotate(-90 239.7 69.3)">NI D86</text>
<text x="85.5" y="75.2">MPCIE_3P3V</text>
<text x="189.9" y="88.8" transform="rotate(-90 189.9 88.8)">NI D87</text>
<text x="192" y="88.5">I</text>
<text x="222.2" y="88.5">I</text>
<text x="229.4" y="88.5">I</text>
<text x="236.5" y="88.5">I</text>
<text x="216.9" y="184.5">&lt;design&gt;</text>
<text x="216.9" y="191.6">&lt;review&gt;</text>
<text x="216.9" y="198.7">&lt;authorize&gt;</text>
<text x="216.2" y="205.8">&lt;standardize&gt;</text>
</g>
<g font-size="1.5" fill="#000080">
<text x="259.6" y="19.1">R216</text>
<text x="259.6" y="20.9">100K/5%</text>
<text x="37.3" y="29.8">R35</text>
<text x="48" y="24.5">R199</text>
<text x="48" y="26.3">10K/5%</text>
<text x="56.9" y="29.8">CN5</text>
<text x="156.5" y="26.3">FB23</text>
<text x="163.6" y="26.3">BLM18EG601SN1</text>
<text x="258.3" y="29.1">BSS138</text>
<text x="37.3" y="31.6">0R/5%</text>
<text x="188.1" y="35" transform="rotate(-90 188.1 35)">C60</text>
<text x="188.1" y="30.2" transform="rotate(-90 188.1 30.2)">10UF_10%_6.3V</text>
<text x="195.2" y="35" transform="rotate(-90 195.2 35)">C62</text>
<text x="195.2" y="30.2" transform="rotate(-90 195.2 30.2)">220nF_10%_25V</text>
<text x="245.4" y="31.6">R30</text>
<text x="245.4" y="33.4">0R/5%</text>
<text x="259.4" y="31.6">Q3</text>
<text x="93.9" y="57" transform="rotate(-90 93.9 57)">33pF</text>
<text x="104.6" y="57" transform="rotate(-90 104.6 57)">33pF</text>
<text x="93.9" y="61.7" transform="rotate(-90 93.9 61.7)">C66</text>
<text x="104.6" y="62.5" transform="rotate(-90 104.6 62.5)">C100</text>
<text x="99.6" y="70.7">D43</text>
<text x="104.9" y="70.7">R308</text>
<text x="110.2" y="70.7">1K/1%</text>
<text x="88.9" y="72.5">Green</text>
<text x="199.1" y="74.3">CN6</text>
<text x="220.1" y="73.5" transform="rotate(-90 220.1 73.5)">ES0402V014BT</text>
<text x="227.2" y="73.5" transform="rotate(-90 227.2 73.5)">ES0402V014BT</text>
<text x="234.4" y="73.5" transform="rotate(-90 234.4 73.5)">ES0402V014BT</text>
<text x="245.4" y="77.8">R32</text>
<text x="245.4" y="76">R33</text>
<text x="252.5" y="77.8">0R/5% I</text>
<text x="252.5" y="76">0R/5% I</text>
<text x="56.9" y="83.2">Mini PCIe</text>
<text x="172.5" y="79.6">R34</text>
<text x="179.6" y="79.6">0R/5% I</text>
<text x="199.1" y="83.2">SIM CARD</text>
<text x="245.4" y="79.6">R31</text>
<text x="252.5" y="79.6">0R/5% I</text>
<text x="191.7" y="85.6" transform="rotate(-90 191.7 85.6)">C141</text>
<text x="193.5" y="85.4" transform="rotate(-90 193.5 85.4)">33pF</text>
<text x="221.9" y="85.6" transform="rotate(-90 221.9 85.6)">C125</text>
<text x="223.7" y="85.4" transform="rotate(-90 223.7 85.4)">33pF</text>
<text x="229" y="85.6" transform="rotate(-90 229 85.6)">C122</text>
<text x="230.8" y="85.4" transform="rotate(-90 230.8 85.4)">33pF</text>
<text x="236.1" y="85.6" transform="rotate(-90 236.1 85.6)">C116</text>
<text x="237.9" y="85.4" transform="rotate(-90 237.9 85.4)">33pF</text>
<text x="184.6" y="93.1" transform="rotate(-90 184.6 93.1)">ES0402V014BT</text>
</g>
<g font-size="1.5" fill="#f00">
<text x="266.4" y="26.3">PERST</text>
<text x="10.5" y="32.5">[16,17]</text>
<text x="16.7" y="32.5">GPIO1_IO27</text>
<text x="220.3" y="34.3">[16,17]</text>
<text x="226.5" y="34.3">GPIO7_IO01</text>
<text x="89.2" y="36.1">UIM_PWR</text>
<text x="89.2" y="37.9">UIM_DATA</text>
<text x="89.2" y="39.6">UIM_CLK</text>
<text x="89.2" y="41.4">UIM_RESET</text>
<text x="89.2" y="52.9">PERST</text>
<text x="105.4" y="52.1">GPIO7_IO06</text>
<text x="117.3" y="52.1">[16,17]</text>
<text x="101.3" y="66.5">DM1</text>
<text x="101.5" y="68.3">DP1</text>
<text x="112" y="66.5">[13]</text>
<text x="112" y="68.3">[13]</text>
<text x="185.3" y="77">UIM_PWR</text>
<text x="259.9" y="77">UIM_RESET</text>
<text x="259.9" y="75.2">UIM_PWR</text>
<text x="160.4" y="78.8">UIM_DATA</text>
<text x="259.9" y="78.8">UIM_CLK</text>
</g>
<text font-size="1.4" fill="#00f" x="65.8" y="47.4">KEY</text>
<text font-size="1.4" x="90.7" y="51">W_DISABLE</text>
<g font-size="1.2" fill="#00f">
<text x="221.7" y="65.4" transform="rotate(-90 221.7 65.4)">1</text>
<text x="228.9" y="65.4" transform="rotate(-90 228.9 65.4)">1</text>
<text x="236" y="65.4" transform="rotate(-90 236 65.4)">1</text>
<text x="221.7" y="70.5" transform="rotate(-90 221.7 70.5)">2</text>
<text x="228.9" y="70.5" transform="rotate(-90 228.9 70.5)">2</text>
<text x="236" y="70.5" transform="rotate(-90 236 70.5)">2</text>
<text x="186.2" y="84.9" transform="rotate(-90 186.2 84.9)">1</text>
<text x="186.2" y="90.1" transform="rotate(-90 186.2 90.1)">2</text>
</g>
</svg>
